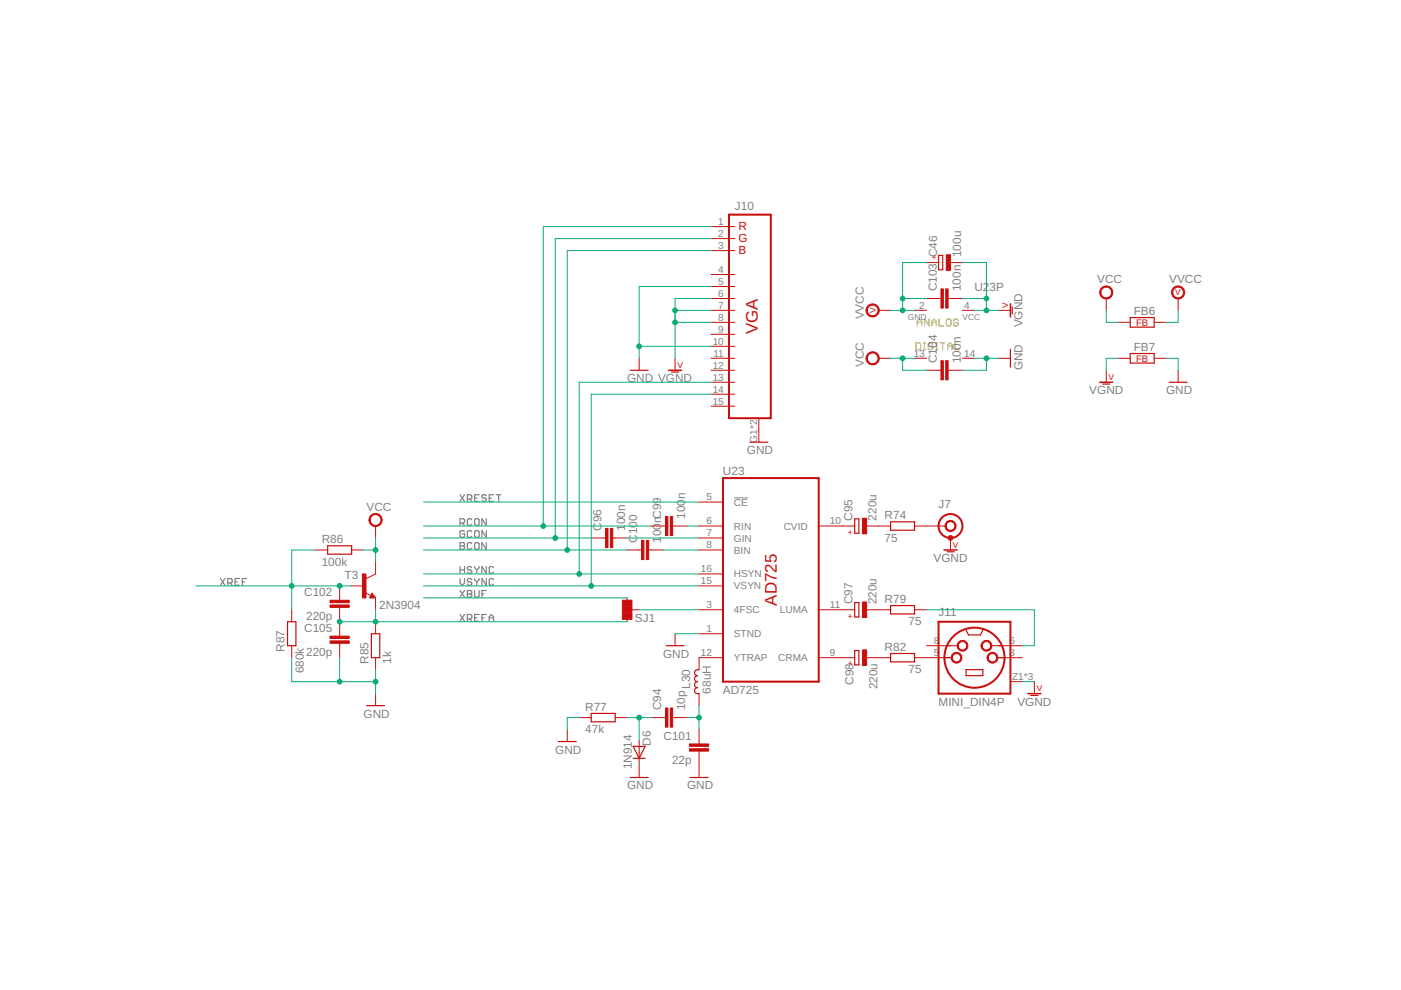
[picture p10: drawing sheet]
<svg xmlns="http://www.w3.org/2000/svg" width="297mm" height="210mm" viewBox="0 0 297 210" stroke-linecap="round" stroke-linejoin="round" font-family="sans-serif">
<g fill="none" stroke="#c8c832" stroke-width=".25">
<path d="M194.2 72.7h.7l.3 .2v1l-.3 .2h-.7zM194.5 69.1v-1l.5-.4 .4 .4v1M194.5 68.4h.9M195.8 74.1h.5M195.8 72.7h.5M196 72.7v1.4M197 67.7v1.4l-1-1.4v1.4M197.6 68.4h.9M197.6 69.1v-1l.5-.4 .4 .4v1M197.8 72.9l-.3-.2h-.5l-.2 .2v1l.2 .2h.5l.3-.2v-.5h-.5M198.4 74.1h.4M198.4 72.7h.4"/>
<path d="M198.6 72.7v1.4M199.1 67.7v1.4h1M199.4 72.7h.9M199.9 72.7v1.4M200.7 67.9l.2-.2h.5l.2 .2v1l-.2 .2h-.5l-.2-.2zM200.9 73.4h1M200.9 74.1v-.9l.5-.5 .5 .5v.9M202.5 72.7v1.4h.9M203.2 67.9l-.3-.2h-.5l-.2 .2v1l.2 .2h.5l.3-.2v-.5h-.5"/>
</g>
<path d="M155.6 105.6h3" fill="none" stroke="#808080" stroke-width=".21"/>
<g fill="none" stroke="#808080" stroke-width=".25">
<path d="M97.5 110.9h.8l.2-.2v-.5l-.2-.2h-.8v1.4M97.5 115h.8l.2 .3-.2 .5 .2 .4-.2 .3h-.8zM97.5 115.8h.8M97.5 104.9l1 1.4M98 110.9l.5 .5M98.5 112.8l-.2-.3h-.5l-.3 .3v.9l.3 .2h.5l.2-.2v-.5h-.5M98.5 104.9l-1 1.4M99.1 105.8h.7l.2-.2v-.5l-.2-.2h-.7v1.4M99.5 105.8l.5 .5M100 110.2l-.2-.2h-.5l-.2 .2v1l.2 .2h.5l.2-.2M100 112.8l-.2-.3h-.5l-.2 .3v.9l.2 .2h.5l.2-.2M100 115.3l-.2-.3h-.5l-.2 .3v.9l.2 .3h.5l.2-.3"/>
<path d="M100.6 105.6h.5M100.9 110h.4l.3 .2v1l-.3 .2h-.4l-.3-.2v-1zM100.9 112.5h.4l.3 .3v.9l-.3 .2h-.4l-.3-.2v-.9zM100.9 115h.4l.3 .3v.9l-.3 .3h-.4l-.3-.3v-.9zM101.6 104.9h-1v1.4h1M103.1 105.1l-.2-.2h-.5l-.2 .2 .2 .5h.5l.2 .2v.3l-.2 .2h-.5l-.2-.2M103.1 110v1.4l-.9-1.4v1.4M103.1 112.5v1.4l-.9-1.4v1.4M103.1 115v1.5l-.9-1.5v1.5M103.7 105.6h.5M104.6 104.9h-.9v1.4h.9M105.2 104.9h1"/>
<path d="M105.7 104.9v1.4M46.7 122.7l1 1.4M47.7 122.7l-1 1.4M48.3 123.6h.7l.2-.2v-.5l-.2-.2h-.7v1.4M48.8 123.6l.4 .5M49.8 123.4h.5M50.8 122.7h-1v1.4h1M51.4 123.4h.4M52.3 122.7h-.9v1.4M97.5 120.1v1.5M97.5 122.7v.9l.5 .5 .5-.5v-.9M97.5 120.8h1"/>
<path d="M97.5 130.3l1 1.4M97.5 125.2l1 1.4M98.5 120.1v1.5M98.5 130.3l-1 1.4M98.5 125.2l-1 1.4M99.1 125.2h.7l.2 .2v.3l-.2 .2 .2 .3v.2l-.2 .2h-.7zM99.1 131.2h.7l.2-.2v-.5l-.2-.2h-.7v1.4M99.1 125.9h.7M99.5 131.2l.5 .5M100 120.4l-.2-.3h-.5l-.2 .5 .2 .2h.5l.2 .3v.2l-.2 .3h-.5l-.2-.3M100 122.9l-.2-.2h-.5l-.2 .4 .2 .3h.5l.2 .2v.2l-.2 .3h-.5l-.2-.3M100.6 120.1v.3l.5 .4"/>
<path d="M100.6 122.7v.2l.5 .5M100.6 125.2v1.2l.3 .2h.4l.3-.2v-1.2M100.6 131h.5M101.1 120.8v.8M101.1 123.4v.7M101.6 130.3h-1v1.4h1M101.6 120.1v.3l-.5 .4M101.6 122.7v.2l-.5 .5M102.2 131h.4M102.2 125.9h.4M103.1 120.1v1.5l-.9-1.5v1.5M103.1 122.7v1.4l-.9-1.4v1.4"/>
<path d="M103.1 125.2h-.9v1.4M103.1 130.3h-.9v1.4M103.7 131.7v-.9l.5-.5 .4 .5v.9M103.7 131h.9M104.6 120.4l-.2-.3h-.5l-.2 .3v.9l.2 .3h.5l.2-.3M104.6 122.9l-.2-.2h-.5l-.2 .2v.9l.2 .3h.5l.2-.3"/>
</g>
<g fill="none" stroke="#c90d0c" stroke-width=".25">
<path d="M199 54.1h.9v3.1h-.9zM133.6 78.5h3.8M142.4 78.9h1.5M214.2 74.1v3.8M214.6 65v1.6M239.6 67.3h5.1v2.1h-5.1zM239.6 75h5.1v2h-5.1zM159 93.7h3.8M233.8 81.4h1.5M247.9 81h3.8M69.5 115.7h5v1.8h-5zM181.2 110h.9v3.1h-.9z"/>
<path d="M188.8 110.6h5.1v1.8h-5.1zM200.8 117h1.5M61 131.8h1.7v5.1h-1.7zM78.7 134.4h1.8v5h-1.8zM78.9 126.3l.1 .2h-.4l.3-.5 .5 .6h-.8M141.2 136.9h3.8M181.2 127.8h.9v3h-.9zM181.2 137.9h.9v3.1h-.9zM188.8 128.4h5.1v1.8h-5.1zM188.8 138.6h5.1v1.7h-5.1zM204.8 133.6l.5 1h2.6l.5-1M77.7 149.6h3.8"/>
<path d="M118.4 157.2h3.8M125.3 151.3h5.1v1.7h-5.1zM134.2 158.2h2.6l-1.3 2.6zM148.2 142a.67 .67 0 0 0-.9 .4 .67 .67 0 0 0 .6 .9 .63 .63 0 0 0-.6 .6 .63 .63 0 0 0 .6 .6 .63 .63 0 0 0-.6 .7 .63 .63 0 0 0 .6 .6 .67 .67 0 0 0-.6 .8 .67 .67 0 0 0 .9 .5M204.8 142h3.6v1.3h-3.6zM218.5 147.4h1.6M133.6 164.8h3.8M134.2 160.8h2.6M146.3 164.8h3.8"/>
</g>
<g fill="#c90d0c" stroke="#c90d0c" stroke-width=".21">
<path d="M200.6 54h.9v3.3h-.9z"/>
<path d="M200.5 61.3h.5v4h-.5z"/>
<path d="M199.5 61.3h.5v4h-.5z"/>
<path d="M200.5 76.5h.5v4h-.5z"/>
<path d="M199.5 76.5h.5v4h-.5z"/>
<path d="M142.1 109.5h.5v4.1h-.5z"/>
<path d="M141.1 109.5h.5v4.1h-.5z"/>
<path d="M129.4 112h.5v4.1h-.5z"/>
<path d="M128.4 112h.5v4.1h-.5z"/>
<path d="M137 114.6h.5v4h-.5z"/>
<path d="M136 114.6h.5v4h-.5z"/>
<path d="M182.9 109.9h.8v3.3h-.8z"/>
<path d="M146.2 158.7h4v.6h-4z"/>
<path d="M146.2 157.7h4v.5h-4z"/>
<path d="M142.1 150.1h.5v4.1h-.5z"/>
<path d="M141.1 150.1h.5v4.1h-.5z"/>
<path d="M182.9 127.6h.8v3.3h-.8z"/>
<path d="M182.9 137.8h.8v3.3h-.8z"/>
<path d="M132 130h2v1.3h-2z"/>
<path d="M132 127.3h2v1.2h-2z"/>
<path d="M132 128.7h2v1.2h-2z"/>
<path d="M76.8 121.7h.8v5.1h-.8z"/>
<path d="M70 128.3h4v.5h-4z"/>
<path d="M70 127.3h4v.5h-4z"/>
<path d="M70 135.9h4v.5h-4z"/>
<path d="M70 134.9h4v.5h-4z"/>
</g>
<g fill="none" stroke="#c90d0c" stroke-width=".21">
<path d="M150.7 48h5.1M150.7 50.6h5.1M150.7 53.1h5.1M150.7 58.2h5.1M196.4 55.7h2.6M201.5 55.7h2.6M135.5 76v2.5M143.1 76v2.5M150.7 63.3h5.1M150.7 78.5h5.1M150.7 76h5.1M150.7 60.7h5.1"/>
<path d="M150.7 65.8h5.1M150.7 68.3h5.1M150.7 70.9h5.1M150.7 73.4h5.1M186.3 76h2.5M186.3 65.8h2.5M193.9 76h2.5M193.9 65.8h2.5M196.4 63.3h3.1M196.4 78.5h3.1M201 63.3h3.1M201 78.5h3.1"/>
<path d="M204.1 76h2.5M204.1 65.8h2.5M211.7 76h2.5M211.7 65.8h2.5M234.5 63.3v2.5M234.5 78.5v2.5M237.1 76h2.5M237.1 68.3h2.5M244.7 76h2.5M244.7 68.3h2.5M249.8 63.3v2.5M249.8 78.5v2.5"/>
<path d="M150.7 81h5.1M150.7 83.6h5.1M150.7 86.1h5.1M160.9 88.7v5M66.9 116.6h2.6M74.5 116.6h2.6M79.6 119.1v2.6l-2 1M79.6 111.5v2.6M125.3 114.1h3.1M129.9 114.1h3.1M133 116.6h3M137.5 116.6h3.1"/>
<path d="M138 111.5h3.1M142.6 111.5h3.1M148.2 111.5h5.1M148.2 114.1h5.1M148.2 116.6h5.1M148.2 106.4h5.1M173.6 111.5h7.6M183.7 111.5h5.1M193.9 111.5h6.6M201.5 114.1v2.5M61.8 129.3v2.5M61.8 136.9v2.5"/>
<path d="M72 124.2v3.1M72 128.8v6.1M72 136.4v3M74.5 124.2h2.6M77.4 125.6l1.2 .7M78.9 125.8l.7 1h-1.2zM79.6 126.8v2.5M79.6 131.8v2.6M79.6 139.4v2.6M133 129.3h2.5M133 126.8v1M133 130.7v1.1"/>
<path d="M143.1 134.4v2.5M148.2 129.3h5.1M148.2 121.7h5.1M148.2 124.2h5.1M148.2 134.4h5.1M153.3 139.4h-5.1v2.6M173.6 129.3h7.6M173.6 139.4h7.6M183.7 129.3h5.1M183.7 139.4h5.1M193.9 129.3h2.5M193.9 139.4h7.9"/>
<path d="M196.4 136.9h6.7M210.2 136.9h6.6M211.4 139.4h5.4M79.6 147.1v2.5M120.3 154.7v2.5M122.8 152.1h2.5M130.4 152.1h2.6M135.5 157v5.1M138 152.1h3.1M142.6 152.1h3.1M148.2 147.1v2.5M148.2 154.7v3"/>
<path d="M148.2 159.3v5.5M214.2 144.5h2.6M219.3 144.5v2.6M135.5 162.3v2.5"/>
</g>
<path d="M141.7 78.5h2.8M214.2 64.4v2.8M233.2 81h2.7M200.1 116.6h2.8M217.9 147.1h2.8" fill="none" stroke="#c90d0c" stroke-width=".32"/>
<g fill="none" stroke="#c90d0c" stroke-width=".42">
<path d="M154.6 45.5h8.8v43.2h-8.8zM153.3 101.4h20.3v43.1h-20.3zM199 131.8h15.2v15.3h-15.2z"/>
<circle cx="201.5" cy="111.5" r="2.54"/>
<circle cx="206.6" cy="139.4" r="6.4"/>
</g>
<g fill="#c90d0c" stroke="#c90d0c" stroke-width=".21">
<path d="M233.5 61a1.4 1.4 0 0 1 2.2 .3 1.4 1.4 0 0 1-.8 2 1.4 1.4 0 0 1-1.7-1.3h.2a1.14 1.14 0 0 1 1.6-1.1 1.14 1.14 0 0 1 .3 1.9 1.14 1.14 0 0 1-1.9-.5v-.3h-.2z" fill-rule="evenodd"/>
<path d="M248.8 61a1.4 1.4 0 0 1 2.2 .3 1.4 1.4 0 0 1-.8 2 1.4 1.4 0 0 1-1.8-1.3h.2a1.14 1.14 0 0 1 1.6-1.1 1.14 1.14 0 0 1 .3 1.9 1.14 1.14 0 0 1-1.8-.5l-.1-.3h-.2z" fill-rule="evenodd"/>
<path d="M200.7 110.7a1.17 1.17 0 0 1 1.9 .2 1.17 1.17 0 0 1-.8 1.7 1.17 1.17 0 0 1-1.4-1.1h.2a.92 .92 0 0 1 1.4-.8 .92 .92 0 0 1 .1 1.6 .92 .92 0 0 1-1.5-.5v-.3h-.2z" fill-rule="evenodd"/>
<path d="M201.3 113.6a.49 .49 0 0 1 .7 .3 .49 .49 0 0 1-.4 .6 .49 .49 0 0 1-.6-.4l.5-.2 .1 .2h-.6z" fill-rule="evenodd"/>
<path d="M202.1 138.6a1.14 1.14 0 0 1 1.7 .4 1.14 1.14 0 0 1-.8 1.6 1.14 1.14 0 0 1-1.3-1.2h.2a.88 .88 0 0 1 1.2-.8 .88 .88 0 0 1 .3 1.5 .88 .88 0 0 1-1.4-.4l-.1-.3h-.2z" fill-rule="evenodd"/>
<path d="M209.7 138.6a1.14 1.14 0 0 1 1.7 .4 1.14 1.14 0 0 1-.7 1.6 1.14 1.14 0 0 1-1.4-1.2h.2a.88 .88 0 0 1 1.3-.8 .88 .88 0 0 1 .2 1.5 .88 .88 0 0 1-1.4-.4l-.1-.3h-.2z" fill-rule="evenodd"/>
<path d="M203.3 136.1a1.14 1.14 0 0 1 1.8 .3 1.14 1.14 0 0 1-.8 1.6 1.14 1.14 0 0 1-1.4-1.1h.3a.88 .88 0 0 1 1.2-.8 .88 .88 0 0 1 .3 1.4 .88 .88 0 0 1-1.5-.3v-.3h-.3z" fill-rule="evenodd"/>
<path d="M208.4 136.1a1.14 1.14 0 0 1 1.8 .3 1.14 1.14 0 0 1-.8 1.6 1.14 1.14 0 0 1-1.4-1.1h.3a.88 .88 0 0 1 1.2-.8 .88 .88 0 0 1 .2 1.4 .88 .88 0 0 1-1.4-.3v-.3h-.3z" fill-rule="evenodd"/>
<path d="M184 75a1.4 1.4 0 0 1 2.2 .3 1.4 1.4 0 0 1-.8 2 1.4 1.4 0 0 1-1.8-1.3h.3a1.15 1.15 0 0 1 1.6-1.1 1.15 1.15 0 0 1 .3 1.9 1.15 1.15 0 0 1-1.9-.5v-.3h-.3z" fill-rule="evenodd"/>
<path d="M184 64.9a1.4 1.4 0 0 1 2.2 .2 1.4 1.4 0 0 1-.8 2.1 1.4 1.4 0 0 1-1.8-1.4h.3a1.15 1.15 0 0 1 1.6-1 1.15 1.15 0 0 1 .3 1.9 1.15 1.15 0 0 1-1.9-.6v-.3h-.3z" fill-rule="evenodd"/>
<path d="M78.6 109.3a1.39 1.39 0 0 1 2.2 .2 1.39 1.39 0 0 1-.8 2.1 1.39 1.39 0 0 1-1.8-1.3h.3a1.15 1.15 0 0 1 1.6-1.1 1.15 1.15 0 0 1 .3 1.9 1.15 1.15 0 0 1-1.9-.6v-.2h-.3z" fill-rule="evenodd"/>
</g>
<g fill="none" stroke="#0dab76" stroke-width=".21">
<path d="M150.7 48h-35.5v63.5M150.7 50.6h-33v63.5M150.7 53.1h-30.4v63.5M196.4 55.7h-5v10.1M204.1 55.7h5v10.1M135.5 73.4h15.2M143.1 68.3h7.6M143.1 65.8h7.6M150.7 63.3h-7.6v12.7M150.7 60.7h-15.2v15.3M188.8 76h5.1M188.8 65.8h5.1"/>
<path d="M191.4 76v2.5h5M191.4 63.3h5M204.1 63.3h5M206.6 76h5.1M206.6 65.8h5.1M209.1 76v2.5h-5M234.5 65.8v2.5h2.6M237.1 76h-2.6v2.5M247.2 76h2.6v2.5M249.8 65.8v2.5h-2.6M150.7 81h-27.9v40.7M150.7 83.6h-25.4v40.6"/>
<path d="M66.9 116.6h-5.1v12.7M77.1 116.6h2.5M79.6 114.1v5M89.8 116.6h43.2M89.8 111.5h48.2M89.8 114.1h35.5M89.8 106.4h58.4M133 114.1h15.2M140.6 116.6h7.6M145.7 111.5h2.5M41.5 124.2h33M61.8 139.4v5.1h17.8"/>
<path d="M72 139.4v5.1M72 131.8h61M79.6 129.3v2.5M89.8 121.7h58.4M89.8 124.2h58.4M89.8 126.8h43.2M135.5 129.3h12.7M143.1 134.4h5.1M196.4 129.3h22.9v7.6h-2.5M79.6 142v5.1M122.8 152.1h-2.5v2.6M133 152.1h5"/>
<path d="M135.5 152.1v4.9M145.7 152.1h2.5M148.2 149.6v5.1M216.8 144.5h2.5M135.5 162.1v.2"/>
</g>
<g fill="#0dab76" stroke="#0dab76" stroke-width=".21">
<circle cx="191.4" cy="76" r=".51"/>
<circle cx="79.6" cy="116.6" r=".51"/>
<circle cx="115.2" cy="111.5" r=".51"/>
<circle cx="117.7" cy="114.1" r=".51"/>
<circle cx="120.3" cy="116.6" r=".51"/>
<circle cx="143.1" cy="65.8" r=".51"/>
<circle cx="143.1" cy="68.3" r=".51"/>
<circle cx="209.1" cy="65.8" r=".51"/>
<circle cx="209.1" cy="63.3" r=".51"/>
<circle cx="135.5" cy="73.4" r=".51"/>
<circle cx="209.1" cy="76" r=".51"/>
<circle cx="72" cy="144.5" r=".51"/>
<circle cx="79.6" cy="144.5" r=".51"/>
<circle cx="122.8" cy="121.7" r=".51"/>
<circle cx="125.3" cy="124.2" r=".51"/>
<circle cx="191.4" cy="65.8" r=".51"/>
<circle cx="191.4" cy="63.3" r=".51"/>
<circle cx="135.5" cy="152.1" r=".51"/>
<circle cx="148.2" cy="152.1" r=".51"/>
<circle cx="72" cy="131.8" r=".51"/>
<circle cx="79.6" cy="131.8" r=".51"/>
<circle cx="72" cy="124.2" r=".51"/>
<circle cx="61.8" cy="124.2" r=".51"/>
</g>
<g font-size="3.6" fill="#c90d0c">
<text x="160.6" y="70.9" transform="rotate(-90 160.6 70.9)">VGA</text>
<text x="164.7" y="128.4" transform="rotate(-90 164.7 128.4)">AD725</text>
</g>
<g font-size="2.5" fill="#808080">
<text x="155.8" y="44.5">J10</text>
<text x="198.7" y="54.5" transform="rotate(-90 198.7 54.5)">C46</text>
<text x="203.8" y="54.5" transform="rotate(-90 203.8 54.5)">100u</text>
<text x="198.6" y="61.8" transform="rotate(-90 198.6 61.8)">C103</text>
<text x="203.7" y="61.8" transform="rotate(-90 203.7 61.8)">100n</text>
<text x="206.6" y="61.8">U2</text>
<text x="209.8" y="61.8">3P</text>
<text x="232.6" y="60.1">VCC</text>
<text x="247.9" y="60.1">VVCC</text>
<text x="183.1" y="67.7" transform="rotate(-90 183.1 67.7)">VVCC</text>
<text x="216.8" y="69.4" transform="rotate(-90 216.8 69.4)">VGND</text>
<text x="240.4" y="66.8">FB6</text>
<text x="183.1" y="77.9" transform="rotate(-90 183.1 77.9)">VCC</text>
<text x="198.6" y="77" transform="rotate(-90 198.6 77)">C104</text>
<text x="203.7" y="77" transform="rotate(-90 203.7 77)">100n</text>
<text x="240.4" y="74.5">FB7</text>
<text x="133" y="81.1">GND VGND</text>
<text x="216.8" y="78.5" transform="rotate(-90 216.8 78.5)">GND</text>
<text x="230.9" y="83.6">VGND</text>
<text x="247.2" y="83.6">GND</text>
<text x="153.3" y="100.7">U23</text>
<text x="158.4" y="96.3">GND</text>
<text x="145.3" y="105.8" transform="rotate(-90 145.3 105.8)">n</text>
<text x="199" y="107.7">J7</text>
<text x="77.7" y="108.3">VCC</text>
<text x="127.5" y="112.5" transform="rotate(-90 127.5 112.5)">C96</text>
<text x="132.6" y="112.5" transform="rotate(-90 132.6 112.5)">1</text>
<text x="132.6" y="111.1" transform="rotate(-90 132.6 111.1)">00n</text>
<text x="140.2" y="113.7" transform="rotate(-90 140.2 113.7)">00</text>
<text x="140.2" y="110.9" transform="rotate(-90 140.2 110.9)">nC99</text>
<text x="145.3" y="110" transform="rotate(-90 145.3 110)">100</text>
<text x="180.7" y="110.4" transform="rotate(-90 180.7 110.4)">C95</text>
<text x="185.8" y="110.4" transform="rotate(-90 185.8 110.4)">220u</text>
<text x="187.6" y="110">R74</text>
<text x="68.2" y="119.9">100k</text>
<text x="68.2" y="115.1">R86</text>
<text x="135.1" y="115.1" transform="rotate(-90 135.1 115.1)">C100</text>
<text x="140.2" y="115.1" transform="rotate(-90 140.2 115.1)">1</text>
<text x="187.6" y="114.8">75</text>
<text x="197.9" y="119.1">VGND</text>
<text x="73" y="122.7">T3</text>
<text x="64.5" y="126.4">C102</text>
<text x="64.9" y="131.5">220p</text>
<text x="80.4" y="129">2N3904</text>
<text x="134.6" y="131.8">SJ1</text>
<text x="180.7" y="128.2" transform="rotate(-90 180.7 128.2)">C97</text>
<text x="185.8" y="128.2" transform="rotate(-90 185.8 128.2)">220u</text>
<text x="187.6" y="127.8">R79</text>
<text x="199" y="130.7">J11</text>
<text x="64.5" y="134">C105</text>
<text x="187.6" y="138">R82</text>
<text x="192.6" y="132.6">75</text>
<text x="60.4" y="138.2" transform="rotate(-90 60.4 138.2)">R87</text>
<text x="64.4" y="142.8" transform="rotate(-90 64.4 142.8)">680k</text>
<text x="64.9" y="139.1">220p</text>
<text x="78.1" y="140.7" transform="rotate(-90 78.1 140.7)">R85</text>
<text x="82.9" y="140.7" transform="rotate(-90 82.9 140.7)">1k</text>
<text x="140.6" y="139.5">GND</text>
<text x="192.6" y="142.8">75</text>
<text x="146.3" y="146.1" transform="rotate(-90 146.3 146.1)">L30</text>
<text x="150.7" y="147.1" transform="rotate(-90 150.7 147.1)">68uH</text>
<text x="153.3" y="147.1">AD725</text>
<text x="180.9" y="145.2" transform="rotate(-90 180.9 145.2)">C98</text>
<text x="186" y="146.2" transform="rotate(-90 186 146.2)">220u</text>
<text x="199" y="149.6">MINI_DIN4P</text>
<text x="215.7" y="149.6">VGND</text>
<text x="77.1" y="152.1">GND</text>
<text x="124.1" y="155.4">47k</text>
<text x="124.1" y="150.7">R77</text>
<text x="140.2" y="150.6" transform="rotate(-90 140.2 150.6)">C94</text>
<text x="145.3" y="150.6" transform="rotate(-90 145.3 150.6)">10p</text>
<text x="117.7" y="159.8">GND</text>
<text x="138" y="158.1" transform="rotate(-90 138 158.1)">D6</text>
<text x="140.7" y="156.8">C101</text>
<text x="142.5" y="161.9">22p</text>
<text x="133" y="167.4">GND</text>
<text x="134" y="163.1" transform="rotate(-90 134 163.1)">1N914</text>
<text x="145.7" y="167.4">GND</text>
</g>
<g font-size="2.5" fill="#c90d0c">
<text x="156.6" y="48.8">R</text>
<text x="156.6" y="51.3">G</text>
<text x="156.6" y="53.9">B</text>
</g>
<g font-size="2.1" fill="#808080">
<text x="152.3" y="47.7">1</text>
<text x="152.3" y="50.2">2</text>
<text x="152.3" y="52.8">3</text>
<text x="152.3" y="57.8">4</text>
<text x="152.3" y="60.4">5</text>
<text x="152.3" y="62.9">6</text>
<text x="152.3" y="65.5">7</text>
<text x="194.9" y="65.5">2</text>
<text x="204.4" y="65.5">4</text>
<text x="152.3" y="68">8</text>
<text x="152.3" y="70.5">9</text>
<text x="151.1" y="73.1">10</text>
<text x="151.3" y="75.6">11</text>
<text x="193.7" y="75.6">13</text>
<text x="204.4" y="75.6">14</text>
<text x="151.1" y="78.2">12</text>
<text x="151.1" y="80.7">13</text>
<text x="151.1" y="83.2">14</text>
<text x="151.1" y="85.8">15</text>
<text x="160.5" y="93.9" transform="rotate(-90 160.5 93.9)">G1*2</text>
<text x="149.8" y="106.1">5</text>
<text x="155.6" y="107.2">CE</text>
<text x="149.8" y="111.2">6</text>
<text x="149.8" y="113.7">7</text>
<text x="155.6" y="112.3">RIN</text>
<text x="166.2" y="112.3">CVID</text>
<text x="175.9" y="111.2">10</text>
<text x="149.8" y="116.2">8</text>
<text x="155.6" y="114.8">GIN</text>
<text x="155.6" y="117.4">BIN</text>
<text x="148.6" y="121.3">16</text>
<text x="148.6" y="123.9">15</text>
<text x="155.6" y="122.4">HSYN</text>
<text x="155.6" y="125">VSYN</text>
<text x="149.8" y="128.9">3</text>
<text x="155.6" y="130.1">4FSC</text>
<text x="165.4" y="130.1">LUMA</text>
<text x="175.9" y="128.9">11</text>
<text x="149.8" y="134">1</text>
<text x="155.6" y="135.1">STND</text>
<text x="198" y="136.6">8</text>
<text x="214" y="136.6">6</text>
<text x="148.6" y="139.1">12</text>
<text x="155.6" y="140.2">YTRAP</text>
<text x="165" y="140.2">CRMA</text>
<text x="175.9" y="139.1">9</text>
<text x="198" y="139.1">5</text>
<text x="214" y="139.1">3</text>
<text x="214.6" y="144.2">Z1*3</text>
</g>
<g font-size="2" fill="#c90d0c">
<text x="240.9" y="69.1">FB</text>
<text x="240.9" y="76.7">FB</text>
</g>
<g font-size="1.8" fill="#c90d0c">
<text x="197.5" y="55.1">+</text>
<text x="213.7" y="65.3" transform="rotate(-90 213.7 65.3)">V</text>
<text x="249.2" y="62.6">V</text>
<text x="185.7" y="66.4" transform="rotate(-90 185.7 66.4)">V</text>
<text x="143.6" y="78">V</text>
<text x="235.1" y="80.5">V</text>
<text x="179.8" y="113.4">+</text>
<text x="202" y="116.1">V</text>
<text x="179.8" y="131.2">+</text>
<text x="179.8" y="141.3">+</text>
<text x="219.8" y="146.6">V</text>
</g>
<g font-size="1.8" fill="#808080">
<text x="192.5" y="67.8">GND</text>
<text x="204.1" y="67.8">VCC</text>
</g>
</svg>
